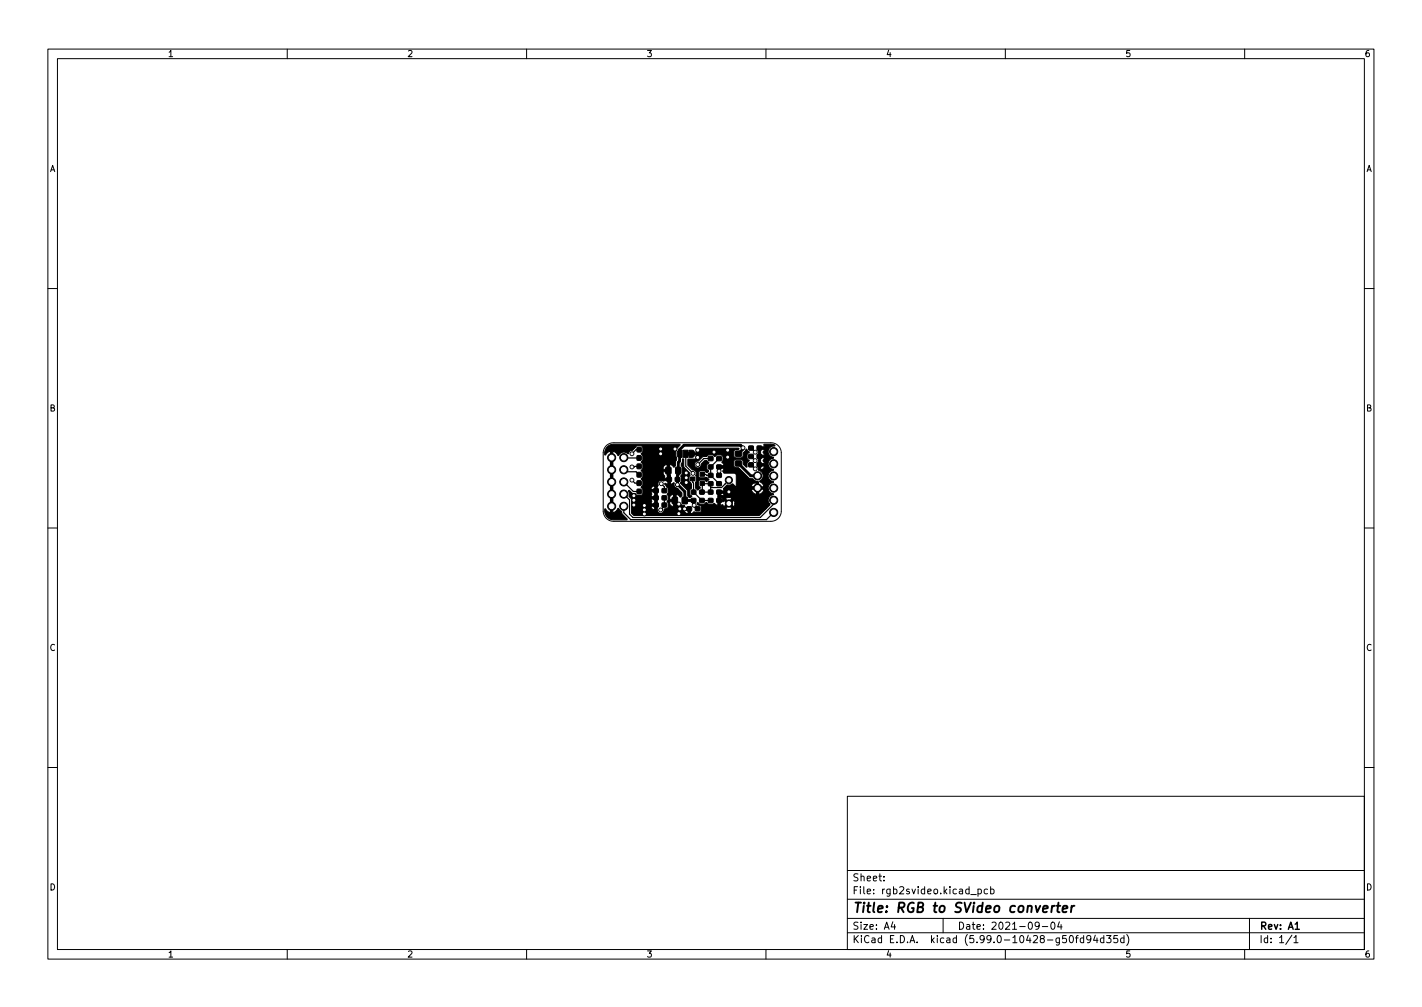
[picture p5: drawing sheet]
<svg xmlns="http://www.w3.org/2000/svg" width="297mm" height="210mm" viewBox="0 0 297 210" stroke-linecap="round" stroke-linejoin="round" font-family="sans-serif">
<g fill="none" stroke="#000" stroke-width=".21">
<path d="M10 10.2h277v190.1h-277zM12 12.2h273v186.1h-273zM60 10.2v2M110 10.2v2M160 10.2v2M210 10.2v2M260 10.2v2M10 60.2h2M285 60.2h2M126.6 93.1l.7-.5 .8-.2h32.9a2.13 2.13 0 0 1 2.2 2.1v12.2a2.15 2.15 0 0 1-2.2 2.1h-32.7a2.17 2.17 0 0 1-2.3-2.1v-12.2l.2-.7zM10 110.2h2M285 110.2h2"/>
<path d="M10 160.2h2M177 166.3h108v32h-108zM285 160.2h2M60 198.3v2M110 198.3v2M160 198.3v2M177 194.8h108M177 191.8h108M177 187.8h108M177 181.8h108M184.6 183.8v.1M184.6 183v.1"/>
<path d="M186.5 192.5l-.4 1h1M186.9 193v1M197 191.8v3M202.8 186.8h1.1M204.3 185.7l.4-.1 .3 .3-.1 .7h-.6M204.3 185.6v1.5M206.3 185.7l-.4-.1-.3 .3 .1 .7h.6M206.9 185.7l.5-.1 .2 .3-.1 .7h-.6M206.9 185.1v1.5M210 198.3v2M217.1 193.2l-.3 .3-.4-.1-.2-.2 .2-.6 .4-.1 .2 .2a.99 .99 0 0 1-.4 1.3h-.2M217.7 193.5h1.2"/>
<path d="M219.6 192.7l.3-.2a.8 .8 0 0 1 .5 .8 .8 .8 0 0 1-.5 .7l-.3-.1-.1-.4zM221.3 192.5l-.4 1h1M221.6 193v1M223.6 195.4l.1-.1a.8 .8 0 0 1 .5 .8 .8 .8 0 0 1-.5 .7 1 1 0 0 1-.1-1.4zM224.6 195.8h.6M225.2 195.3l-.3 .2v1.3M226.4 195.9l-.5-.1-.3 .3 .2 .7h.6M226.4 195.3v1.5M227.9 196l-.3 .3-.5-.1-.1-.2 .1-.6 .5-.1 .2 .2a.99 .99 0 0 1-.4 1.3h-.3M228.8 195.3l-.4 1h1M229.1 195.8v1M230.6 195.9l-.5-.1-.2 .3 .1 .7h.6"/>
<path d="M230.6 195.3v1.5M231.1 195.3h1l-.5 .6 .4 .1v.7l-.2 .1-.7-.1M233.4 195.3h-.7l-.1 .7 .3-.1 .5 .1 .1 .2-.1 .5-.2 .1-.6-.1M234.8 195.9l-.4-.1-.3 .3 .1 .7h.6M234.8 195.3v1.5M235.4 195.1a1.72 1.72 0 0 1 0 2.3M260 198.3v2M261 191.8v6.5M269.9 195.3l-1.3 1.9M270.3 195.8l.4-.5v1.5M270.3 196.8h.8"/>
</g>
<path d="M270.6 194h.8" fill="none" stroke="#000" stroke-width=".3"/>
<path d="M220.3 189.1l-.3 .1-.3 .3M220.7 189.1h.8M221.1 188.5l-.2 1.7 .1 .2 .3 .1M222 189.8l1-.2-.1-.4h-.8l-.2 1 .3 .3 .6-.1M223.9 189.1l-.2 1.4M224.4 189.1l-.4 .1-.2 .3" fill="none" stroke="#000" stroke-width=".4"/>
<g fill="#000" stroke="#000" stroke-width=".21">
<path d="M133.1 95.2h.8v.9h-.8zM133.1 93.4h.8v.9h-.8zM133.1 98.7h.8v.9h-.8zM133.1 96.9h.8v.9h-.8zM139.1 97.6h1v1.3h-1zM141.6 94.1l.9-.1v1.5h-.6l-.4-.2v-.8zM141.2 97.6h1v1.3h-1zM142.6 95.8l.2 .1 .1 1.6 1.1 1.2 .2 .5-.3 .4v.8l.6 .7v.8l-.4 .5v.6l.3 .5a.35 .35 0 0 1-.1 .3 .35 .35 0 0 1-.4 0l-.2-.3-.1-1.1-1.5-1.5 .2-.4v-.7a.57 .57 0 0 1 .3-.9v-1.2l-.3-.4v-.4l.2-.4zM143.7 94.4h.5v.6h-.5zM142.8 94h1v1.5h-1zM144 94h.6l.4 .2v.9l-.2 .3-.8 .1zM146.3 98.6h.9v.8h-.9z"/>
<path d="M148 98.8h.9v.9h-.9zM148 97.1h.9v.8h-.9zM148 95.3h.9v.9h-.9zM149.7 98.8h1v.9h-1zM149.7 97.1h1v.8h-1zM149.7 95.3h1v.9h-1zM153.6 96.3h1.3v1h-1.3zM153.6 94.2h1.3v1h-1.3zM156.4 96.6h.9v.9h-.9zM156.4 94.9h.9v.8h-.9zM156.4 93.1h.9v.9h-.9zM158.2 96.6h.9v.9h-.9z"/>
<path d="M158.2 94.9h.9v.8h-.9zM158.2 93.1h.9v.9h-.9zM126.8 93.3l.6-.4 .7-.1h13.9v.2l-.6 .6-.2 .7 .2 1.7-.3 .4v.9l-.3 .2-.5-.4-.9-.1a.75 .75 0 0 0-.9 .7v.3h.9v-1h.5v2.1h.1v.4h-.6v-1h-.9l.1 .5 .3 .4-.2 .4h.8v-.3h.5v1.6l.8-.3v.2a.74 .74 0 0 0 .7 .9l.2 .3h-2.1l-.8-1.2 .2-.1 .5 .2v-.7l-.9 .1a.74 .74 0 0 0-1 0l-.2 .3 .1 .6-.7 .1a.73 .73 0 0 0-.8 .7h.8v-.7h.5v1.2h-1.3l.2 .5-.2 .5h.8v-1h.5v1.5h-1.3l.2 .5-.2 .5h.8v-1h.5v1.5h-1.3a.73 .73 0 0 0 .8 .7v-.7h.5v.8a.73 .73 0 0 0 .8 .7 .73 .73 0 0 0 .6-.9l.6-.1 .3-.4v-.7l-.2-.4 .2-.4v-.6l-.2-.5 .2-.4v-.6h2.1l.8 .8-.1 .5-.3 .3a.93 .93 0 0 0-.9-.5h-.5a.73 .73 0 0 0-.8 .7v.2h.8v-.9h.5v1.5h-1.3v.2a.72 .72 0 0 0 .8 .7v-.9h.5v.9h.4l.6-.5 .2 .3 .6 .1-.1 .4 1.3 .1v.4h-1.3a.73 .73 0 0 0 .8 .7v-.7h.5v.7l.8-.4 .4 .2 1-.1 .1-.3v-.7l-.3-.4-.5-.1-.1-.3 .1-.2 .5 .4h.8l.6-.4 .4 .4h.9l.3-.2 .7 .4 .1-3h1.2l-.1-.5 .7-.7h.7l.5-.3 .8 .7v-2.9h-2.6l-.2-.5 .2-.5h-.7l-.1 1.6h-.4v-2.1l1.2-.1-.4-.7 .2-.4v-.6l-.2-.5h-1l-.5 .3-.4-.3h-.8l-.5 .3-.8 .1-1 .9a.72 .72 0 0 0-.7 .8 .72 .72 0 0 0 .8 .6 .72 .72 0 0 0 .6-.8l.7-.7h.4l.4 .3 .1 .2-.3 .2-.2 .3v.6l.4 .6-.3 .3-.5-.4-1.1 .1-.2 .2 .1 1 .2 .2 1.4-.1 .5 .4-.5 .5-.4-.4-1.2 .1v1.2a.33 .33 0 0 1 .3 .3 .33 .33 0 0 1-.3 .3l-.3 .2-.4-.4v-1.1l.2-.4-.1-1.2a.75 .75 0 0 0-.8-1.1l-.9-.9v-1.2l.1-.2h1.6l.1-2.2h8.8v.2l-.8 .1-.2 .3v1.1l.5 .3h1l.3-.1 .2-.9 .7-.8 .5 .6-.4 .5v.8l.4 .5-.4 .5-.1 .8h-.2l-.5-.5-.1-.8-.5-.3h-1l-.3 .1-.1 .3v.9l.2 .4 .8 .1 2.1 2.1 .8 .2 .6 .6a1.35 1.35 0 0 0-.9 1h2.7a1.43 1.43 0 0 0-.9-1l.6-.7 .1-.7a1.18 1.18 0 0 0-.9-1l-.1-4.8 1.3-.1-.2-.4 .2-.2 1.5 .1 .7 .2-.1 .1-.9 .3-.3 .4h-1.7v1.2h.8l-.3-.6 .3-.6h.9l-.1 .3a1.15 1.15 0 0 0 .8 1.3l.3 .2h-2.7v1.2h.8l-.3-.7 .3-.5h1.9a1.34 1.34 0 0 0-1.1 1l.1 .7h-1.7v.7a.73 .73 0 0 0 .8-.7h.9l.4 .5 .6 .3a1.34 1.34 0 0 0-1.1 1.1 1.15 1.15 0 0 0 .8 1.3l.3 .2-1 .6-.1 .9-3.6-.1a1.3 1.3 0 0 0 1.1 1.1v-1h.5v1a1.29 1.29 0 0 0 1.1-1h.9a1.49 1.49 0 0 0 1.1 .9l-.1 .2a1.23 1.23 0 0 0-1 .8h-7.6a1.57 1.57 0 0 0-1.6 .1l-.3-.6 .2-.6h-.7v1.2l.7 .1 .1 .3-.2 .2h-.6v.7l.5-.1 .2 .4 1.7-1.7h7.6v.6l.2 .5h-7.2l-.2-.8-.7 .7 .7 .7 .2-.6h7.2l.1 .1-.7 .9h-7.2l-.6-.7-.7 .7a1.19 1.19 0 0 0 1.3 0h7.2l-1.5 1.4h-26.3l-.4-.5v-2.8l-.5-.7 .1-.5-.2-.6 .1-.1 .6 .6 .7 .1 .4 .3h.8l.4-.3v-.9l-.4-.4 .4-.5v-.8l-.4-.5 .4-.4v-.8l-.4-.5 .4-.5v-.8l-.4-.5 .4-.4v-.8l-.4-.5 .4-.5v-.8l-.4-.4h-.7l-1.1 .9a1.09 1.09 0 0 0-.9 .7 1.18 1.18 0 0 0-1.9 .2l-.2 .2a1.66 1.66 0 0 0-1.1-.9v12.8a1.35 1.35 0 0 0 1.1-.8l.8 .6 .1 .5 1 1v.2h-3.4l-.8-.5-.4-.9-.1-.7 .1-.2 .5 .5 .6 .3v-12.8l-.6 .3-.4 .5h-.2l.1-.9zM133.1 102.2h.8v.9h-.8zM133.1 100.4h.8v.9h-.8zM136.6 103.5h.9v.9h-.9zM136.6 102h.9v.9h-.9zM136.6 105h.9v.9h-.9zM138.3 103.5h.9v.9h-.9zM138.3 102h.9v.9h-.9zM138.3 105h.9v.9h-.9zM139.3 99.7h.9v.8h-.9z"/>
<path d="M140.5 103.8h1v1.3h-1zM141.1 99.7h.9v.8h-.9zM142.5 103.8h1.1v1.3h-1.1zM144.4 104.1h.9v.8h-.9zM144.4 102.3h.9v.9h-.9zM143.5 105.8h.9v.9h-.9zM144.3 99.6h.9v.8h-.9zM146.2 104.1h.9v.8h-.9zM146.2 102.3h.9v.9h-.9zM145.3 105.8h.9v.9h-.9zM146.3 100.5h.9v.8h-.9zM148 102.3h.9v.9h-.9z"/>
<path d="M148 104.1h.9v.8h-.9zM148 100.6h.9v.8h-.9zM149.7 102.3h1v.9h-1zM149.7 104.1h1v.8h-1zM149.7 100.6h1v.8h-1z"/>
<circle cx="127.8" cy="95.5" r=".85"/>
<circle cx="127.8" cy="98.1" r=".85"/>
<circle cx="130.3" cy="98.1" r=".85"/>
<circle cx="130.3" cy="95.5" r=".85"/>
<circle cx="132" cy="97.5" r=".4"/>
<circle cx="132" cy="94.7" r=".4"/>
<circle cx="138" cy="93.7" r=".4"/>
<circle cx="138" cy="94.7" r=".4"/>
<circle cx="141" cy="93.7" r=".4"/>
<circle cx="143.4" cy="98.7" r=".4"/>
<circle cx="143.4" cy="99.7" r=".4"/>
<circle cx="144.8" cy="98.8" r=".4"/>
<circle cx="145.7" cy="95.5" r=".4"/>
<circle cx="145.8" cy="97" r=".4"/>
<circle cx="145.8" cy="94" r=".4"/>
<circle cx="149.2" cy="94.4" r=".4"/>
<circle cx="150.2" cy="98.4" r=".4"/>
<circle cx="152" cy="94" r=".4"/>
<circle cx="152" cy="95.4" r=".4"/>
<circle cx="155.2" cy="93.5" r=".4"/>
<circle cx="157.7" cy="96.2" r=".4"/>
<circle cx="157.8" cy="97.9" r=".4"/>
<circle cx="157.8" cy="94.4" r=".4"/>
<circle cx="158.3" cy="99.3" r=".85"/>
<circle cx="161.6" cy="94.3" r=".85"/>
<circle cx="161.6" cy="96.8" r=".85"/>
<circle cx="161.6" cy="99.4" r=".85"/>
<circle cx="127.8" cy="103.2" r=".85"/>
<circle cx="127.8" cy="105.7" r=".85"/>
<circle cx="127.8" cy="100.6" r=".85"/>
<circle cx="130.3" cy="103.2" r=".85"/>
<circle cx="130.3" cy="100.6" r=".85"/>
<circle cx="130.3" cy="105.7" r=".85"/>
<circle cx="132" cy="100.2" r=".4"/>
<circle cx="132.4" cy="105.4" r=".4"/>
<circle cx="132.4" cy="103.5" r=".4"/>
<circle cx="132.4" cy="104.4" r=".4"/>
<circle cx="134.6" cy="106.4" r=".4"/>
<circle cx="134.6" cy="107.3" r=".4"/>
<circle cx="134.6" cy="105.5" r=".4"/>
<circle cx="138" cy="106.5" r=".4"/>
<circle cx="138.1" cy="101" r=".4"/>
<circle cx="141.5" cy="101.2" r=".4"/>
<circle cx="141.8" cy="107.2" r=".4"/>
<circle cx="141.8" cy="105.2" r=".4"/>
<circle cx="142" cy="106.2" r=".4"/>
<circle cx="143" cy="106.2" r=".4"/>
<circle cx="143.4" cy="100.7" r=".4"/>
<circle cx="145" cy="105.5" r=".4"/>
<circle cx="152.3" cy="105.1" r=".75"/>
<circle cx="152.3" cy="100.2" r=".75"/>
<circle cx="152.3" cy="102.7" r=".4"/>
<circle cx="158.3" cy="101.9" r=".85"/>
<circle cx="161.6" cy="101.9" r=".85"/>
<circle cx="161.6" cy="107" r=".85"/>
<circle cx="161.6" cy="104.5" r=".85"/>
</g>
<g fill="none" stroke="#000" stroke-width=".25">
<path d="M130.3 98.1l.4 .4h2.2l.6 .6M130.3 95.5l3.2 .1M133.5 93.9h-.6l-.9 .8M133.5 97.4l-1.5 .1M143.3 94.7v2.6l1.5 1.5M144.7 100v.7l.2 .2v1.8l1.7 1.8h1.9M146.7 99l1.8 .2M148.5 95.7h-1.5l-1.2 1.3M148.5 99.2l1.7 1.8M150.2 97.5v1.7M150.2 95.7l-1.7 1.8v1.7M156.9 93.6l.9 .8"/>
<path d="M156.9 95.3l.8 .9M156.9 95.3h.1M156.9 97.1l.9 .8M158.6 93.6h1.4v7.9l-.4 .4h-1.3M158.6 97.1h1.4M158.6 95.3h1.4M130.3 100.6l2 2h1.2M130.3 105.7v1.3l1.5 1.5h28.3l1.5-1.5M130.3 103.2l1.2 1.2v2.9l.7 .7h26.6l2.8-2.7v-.8M132 100.2l.6 .7h.9M138.1 101l.7 .6v.8M138.8 103.9v1.8l-.8 .8"/>
<path d="M142 106.2v.8l-.2 .2 .2 .2M146.7 100.9l1.8 .1v1.7h-1.9zM150.2 102.7v1.8M151.5 101h.1M152.3 100.2l-1.6 1.6h-2.2"/>
</g>
<g fill="none" stroke="#000" stroke-width=".6">
<path d="M127.8 95.5v10.2M139.6 98.2v.9l.2 .2v2l1.2 1.2v2.7l.3 .4v1.8M144.6 94.7h.9M150.2 97.5h2.3M152 94v3l3.7 3.7 2.6 .1v4.7l-2 1.9h-21.4M154.3 96.8l2.5 2.5h2M154.3 94.7l.9-.9v-.3l-.5-.5h-11.8l-.9 .9v2.4l-.3 .3-.2 4.6 1.6 1.5v2M134.6 105.5v1.8M137 102.4l.1 5M141.3 107.4h.1M143 106.2h1M143.1 104.5h1.8v.9l.8 .8"/>
<path d="M145 105.5h.1M155.5 101.9h2.8M155.5 101.9l-3.2 3.2-1.6-1.5h-.5M155.5 100.5v1.4"/>
</g>
<g fill="#fff" stroke="#fff" stroke-width=".21">
<circle cx="157.8" cy="94.4" r=".2"/>
<circle cx="157.7" cy="96.2" r=".2"/>
<circle cx="157.8" cy="97.9" r=".2"/>
<circle cx="150.2" cy="98.4" r=".2"/>
<circle cx="134.6" cy="107.3" r=".2"/>
<circle cx="138" cy="94.7" r=".2"/>
<circle cx="142" cy="106.2" r=".2"/>
<circle cx="134.6" cy="105.5" r=".2"/>
<circle cx="145.7" cy="95.5" r=".2"/>
<circle cx="132.4" cy="103.5" r=".2"/>
<circle cx="143.4" cy="98.7" r=".2"/>
<circle cx="152" cy="94" r=".2"/>
<circle cx="152" cy="95.4" r=".2"/>
<circle cx="134.6" cy="106.4" r=".2"/>
<circle cx="132.4" cy="105.4" r=".2"/>
<circle cx="145.8" cy="94" r=".2"/>
<circle cx="143.4" cy="100.7" r=".2"/>
<circle cx="138" cy="93.7" r=".2"/>
<circle cx="143" cy="106.2" r=".2"/>
<circle cx="132.4" cy="104.4" r=".2"/>
<circle cx="149.2" cy="94.4" r=".2"/>
<circle cx="152.3" cy="102.7" r=".2"/>
<circle cx="143.4" cy="99.7" r=".2"/>
<circle cx="141.8" cy="105.2" r=".2"/>
<circle cx="141.8" cy="107.2" r=".2"/>
<circle cx="141" cy="93.7" r=".2"/>
<circle cx="155.2" cy="93.5" r=".2"/>
<circle cx="145" cy="105.5" r=".2"/>
<circle cx="141.5" cy="101.2" r=".2"/>
<circle cx="132" cy="94.7" r=".2"/>
<circle cx="138" cy="106.5" r=".2"/>
<circle cx="145.8" cy="97" r=".2"/>
<circle cx="144.8" cy="98.8" r=".2"/>
<circle cx="132" cy="97.5" r=".2"/>
<circle cx="132" cy="100.2" r=".2"/>
<circle cx="138.1" cy="101" r=".2"/>
<circle cx="130.3" cy="95.5" r=".5"/>
<circle cx="127.8" cy="95.5" r=".5"/>
<circle cx="130.3" cy="98.1" r=".5"/>
<circle cx="127.8" cy="98.1" r=".5"/>
<circle cx="130.3" cy="100.6" r=".5"/>
<circle cx="127.8" cy="100.6" r=".5"/>
<circle cx="130.3" cy="103.2" r=".5"/>
<circle cx="127.8" cy="103.2" r=".5"/>
<circle cx="130.3" cy="105.7" r=".5"/>
<circle cx="127.8" cy="105.7" r=".5"/>
<circle cx="161.6" cy="94.3" r=".5"/>
<circle cx="161.6" cy="96.8" r=".5"/>
<circle cx="161.6" cy="99.4" r=".5"/>
<circle cx="161.6" cy="101.9" r=".5"/>
<circle cx="161.6" cy="104.5" r=".5"/>
<circle cx="161.6" cy="107" r=".5"/>
<circle cx="158.3" cy="99.3" r=".5"/>
<circle cx="158.3" cy="101.9" r=".5"/>
<circle cx="152.3" cy="100.2" r=".4"/>
<circle cx="152.3" cy="105.1" r=".4"/>
</g>
<text font-size="2.8" x="178" y="190.6">Title: RGB to SVideo converter</text>
<g font-size="2.1">
<text x="178" y="184">Sheet:</text>
<text x="178" y="186.7">File: rgb2svideo.kicad_pcb</text>
<text x="178" y="196.9">KiCad E.D.A. kicad (5.99.0-10428-g50fd94d35d)</text>
<text x="178" y="194.1">Size: A4</text>
<text x="200" y="194.1">Date: 2021-09-04</text>
<text x="263" y="194.1">Rev: A1</text>
<text x="263" y="196.9">Id: 1/1</text>
</g>
<g font-size="1.8">
<text x="35" y="11.9">1</text>
<text x="85" y="11.9">2</text>
<text x="135" y="11.9">3</text>
<text x="185" y="11.9">4</text>
<text x="235" y="11.9">5</text>
<text x="285" y="11.9">6</text>
<text x="10.3" y="35.9">A</text>
<text x="285.3" y="35.9">A</text>
<text x="10.3" y="85.9">B</text>
<text x="285.3" y="85.9">B</text>
<text x="10.3" y="135.9">C</text>
<text x="285.3" y="135.9">C</text>
<text x="10.3" y="185.9">D</text>
<text x="285.3" y="185.9">D</text>
<text x="35" y="199.9">1</text>
<text x="85" y="199.9">2</text>
<text x="135" y="199.9">3</text>
<text x="185" y="199.9">4</text>
<text x="235" y="199.9">5</text>
<text x="285" y="199.9">6</text>
</g>
</svg>
